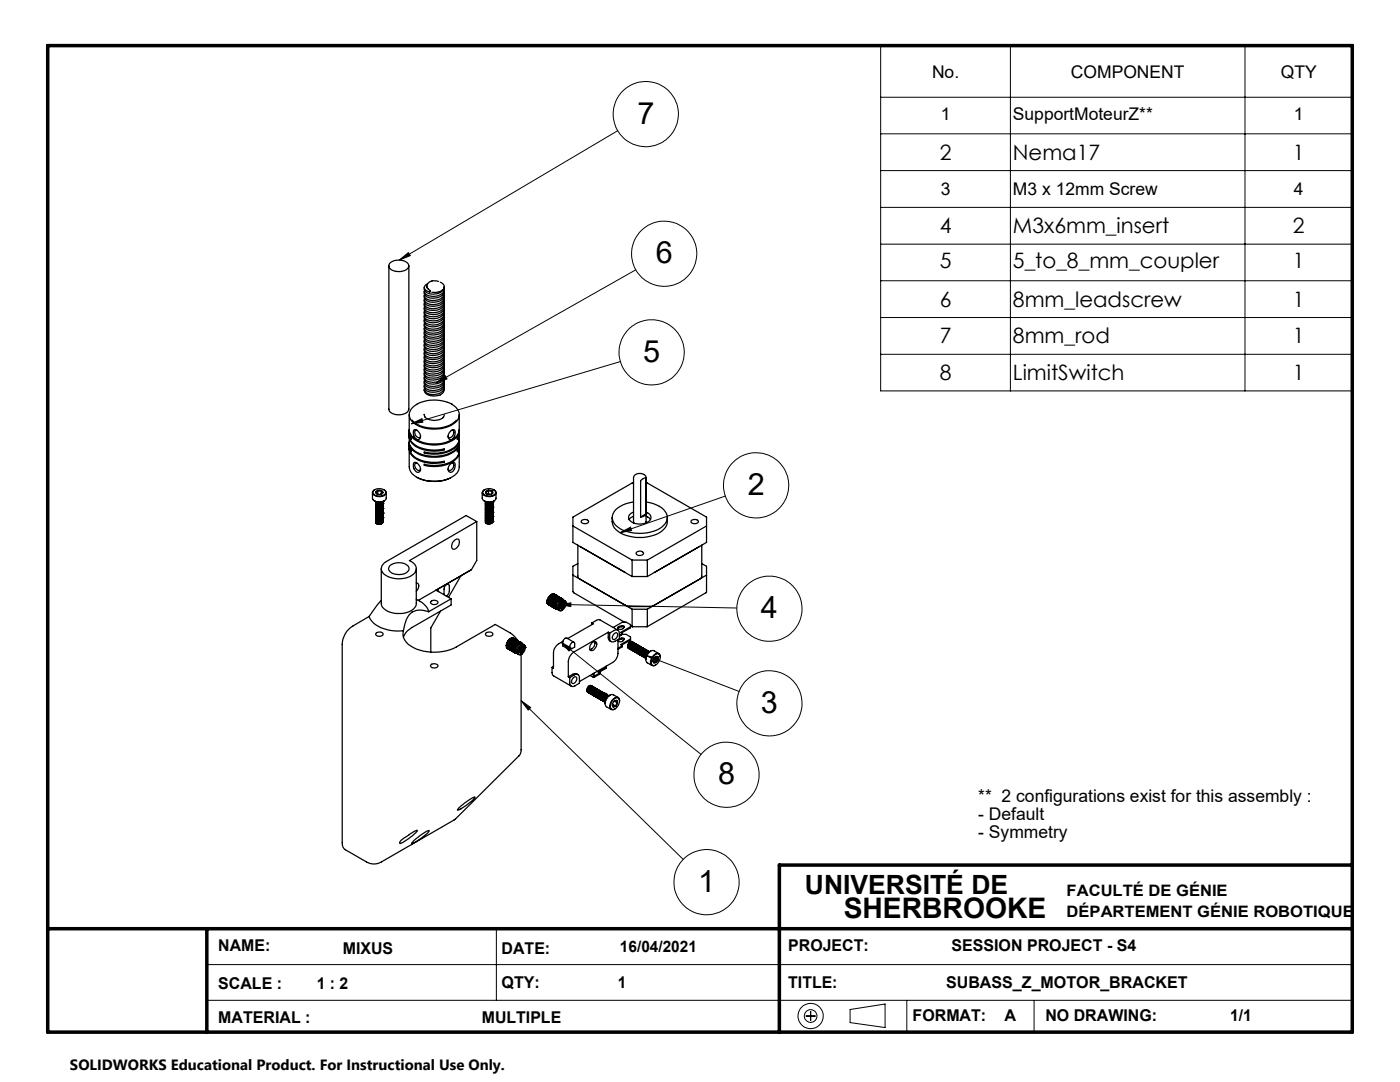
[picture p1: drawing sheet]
<svg xmlns="http://www.w3.org/2000/svg" width="279mm" height="216mm" viewBox="0 0 279 216" stroke-linecap="round" stroke-linejoin="round" font-family="sans-serif">
<g fill="none" stroke="#000" stroke-width=".2">
<path d="M175.8 9.1h94.1v68.9h-94.1zM175.8 19.4h94.1M201.6 9.1v68.9M248.5 9.1v68.9M123.3 26.1l-43.6 25.8M175.8 26.7h94.1M175.8 34h94.1M79.7 51.9l1.8-1.5 .4 .6zM126.9 53.8l-39.9 22.6M175.8 41.4h94.1M175.8 48.7h94.1M175.8 56h94.1"/>
<path d="M87 76.4l1.9-1.4 .3 .6zM123.8 72.1l-41.7 12.5M175.8 63.4h94.1M175.8 70.7h94.1M82.1 84.6l2.1-1.1 .2 .7zM144.7 99l-20.9 7.3M123.8 106.3l2-1.1 .2 .7zM104 139.8l32.3 31.7M104 139.8l1.9 1.4-.5 .5zM111.6 120.6l35.4 .7M111.6 120.6l2.3-.3v.7zM112 128.2l27.9 22.3"/>
<path d="M112 128.2l2 1.1-.4 .6zM129.1 130.8l18.4 7.2M129.1 130.8l2.3 .5-.3 .7zM41.3 192.5h228.6M41.3 199.6h228.6M99.1 185.3v14.3M181 199.6v6.4M206.4 199.6v6.4M160.8 202.7h2M161.8 201.8v1.9M169.7 201.4l6.9-1.1v4.7l-6.9-1z"/>
<circle cx="128.9" cy="22.8" r="6.5"/>
<circle cx="132.5" cy="50.6" r="6.5"/>
<circle cx="130.1" cy="70.3" r="6.5"/>
<circle cx="150.9" cy="96.8" r="6.5"/>
<circle cx="153.6" cy="121.5" r="6.5"/>
<circle cx="145" cy="154.6" r="6.5"/>
<circle cx="153.6" cy="140.4" r="6.5"/>
<circle cx="141" cy="176" r="6.5"/>
<circle cx="161.8" cy="202.7" r="1.26"/>
<circle cx="161.8" cy="202.7" r="2.51"/>
</g>
<path d="M9.5 9.1h260.4v196.9h-260.4zM269.9 172.6h-114.4v33.4M9.5 185.3h260.4M41.3 185.3v20.7" fill="none" stroke="#000" stroke-width=".7"/>
<path d="M79.7 51.9l1.8-1.5 .4 .6zM87 76.4l1.9-1.4 .3 .6zM82.1 84.6l2.1-1.1 .2 .7zM123.8 106.3l2-1.1 .2 .7zM111.6 120.6l2.3-.3v.7zM129.1 130.8l2.3 .5-.3 .7zM112 128.2l2 1.1-.4 .6zM104 139.8l1.9 1.4-.5 .5z" fill="#000"/>
<g fill="none" stroke="#000" stroke-width=".25">
<path d="M77.6 53.1v28.5a1.84 1.84 0 0 0 2.3 1.2l1.1-.4 .5-.4 .1-.4v-28.5M77.8 52.5a2.74 2.74 0 0 1 3.7 .2 1.1 1.1 0 0 1-1.2 1.4 2.32 2.32 0 0 1-2.7-.8zM84.7 57.4v.3M84.7 58.2v.4M84.7 59v.4M84.7 59.8v.4M85.2 57.1v.1M85.2 57.2l.2 .4M85.3 56.6l-.4 .3-.2 .4v.4l.4 .3 .6 .2M85.4 57.6l.5 .4-.2 .2M85.7 58.2h.1M87.5 56.2a1.58 1.58 0 0 0-2.3 .8v.3l.2 .3"/>
<path d="M87.9 56.3a.93 .93 0 0 1 .8 .9 .93 .93 0 0 1-.8 .9l-.8 .2h-.9M88.4 58.8l.2 .3a1.33 1.33 0 0 1-1.3 1.6 2.42 2.42 0 0 1-2.6-.6v-.5M88.6 57.6a1.35 1.35 0 0 1-1.3 1.5 2.62 2.62 0 0 1-2.6-.6v-.5M88.6 58.4a1.35 1.35 0 0 1-1.3 1.5 2.42 2.42 0 0 1-2.6-.6v-.5M88.7 59.4a1.4 1.4 0 0 1-1.4 1.6 2.52 2.52 0 0 1-2.6-.5v-.3M88.7 58.6a1.44 1.44 0 0 1-1.4 1.6 2.42 2.42 0 0 1-2.6-.5v-.3M88.7 57.8a1.44 1.44 0 0 1-1.4 1.6 2.42 2.42 0 0 1-2.6-.6v-.2M88.7 57.2a1.42 1.42 0 0 1-1.4 1.4 2.42 2.42 0 0 1-2.6-.6v-.3M84.7 60.6v.4M84.7 61.5v.3M84.7 62.3v.4M84.7 63.1v.4"/>
<path d="M84.7 63.9v.4M84.7 64.7v.4M84.7 65.5v.4M84.7 66.4v.3M84.7 67.2v.3M84.7 68v.4M84.7 68.8v.4M84.7 69.6v.4M84.7 70.4v.4M84.7 71.3v.3M84.7 72.1v.3M84.7 72.9v.3"/>
<path d="M84.7 73.7v.4M84.7 74.5v.4M84.7 75.3v.4M84.7 76.2v.3M84.7 77v.3M88.6 60a1.35 1.35 0 0 1-1.3 1.5 2.42 2.42 0 0 1-2.6-.6v-.5M88.6 60.8a1.35 1.35 0 0 1-1.3 1.5 2.42 2.42 0 0 1-2.6-.6v-.5M88.6 61.6a1.31 1.31 0 0 1-1.3 1.5 2.52 2.52 0 0 1-2.6-.5v-.5M88.6 62.5a1.35 1.35 0 0 1-1.3 1.5 2.62 2.62 0 0 1-2.6-.6v-.5M88.6 63.3a1.35 1.35 0 0 1-1.3 1.5 2.62 2.62 0 0 1-2.6-.6v-.5M88.6 64.1a1.35 1.35 0 0 1-1.3 1.5 2.42 2.42 0 0 1-2.6-.6v-.5M88.6 64.9a1.35 1.35 0 0 1-1.3 1.5 2.42 2.42 0 0 1-2.6-.6v-.5"/>
<path d="M88.6 65.7a1.35 1.35 0 0 1-1.3 1.5 2.42 2.42 0 0 1-2.6-.6v-.5M88.6 66.5a1.35 1.35 0 0 1-1.3 1.5 2.52 2.52 0 0 1-2.6-.5v-.5M88.6 67.3a1.31 1.31 0 0 1-1.3 1.5 2.52 2.52 0 0 1-2.6-.5v-.5M88.6 68.2a1.35 1.35 0 0 1-1.3 1.5 2.62 2.62 0 0 1-2.6-.6v-.5M88.6 69a1.35 1.35 0 0 1-1.3 1.5 2.62 2.62 0 0 1-2.6-.6v-.5M88.6 69.8a1.35 1.35 0 0 1-1.3 1.5 2.42 2.42 0 0 1-2.6-.6v-.5M88.6 70.6a1.35 1.35 0 0 1-1.3 1.5 2.42 2.42 0 0 1-2.6-.6v-.5M88.6 71.4a1.35 1.35 0 0 1-1.3 1.5 2.42 2.42 0 0 1-2.6-.5v-.5M88.6 72.2a1.31 1.31 0 0 1-1.3 1.5 2.52 2.52 0 0 1-2.6-.5v-.5M88.6 73.1a1.31 1.31 0 0 1-1.3 1.4 2.52 2.52 0 0 1-2.6-.5v-.5M88.6 73.9a1.35 1.35 0 0 1-1.3 1.5 2.62 2.62 0 0 1-2.6-.6v-.5M88.6 74.7a1.35 1.35 0 0 1-1.3 1.5 2.62 2.62 0 0 1-2.6-.6v-.5"/>
<path d="M88.6 75.5a1.35 1.35 0 0 1-1.3 1.5 2.42 2.42 0 0 1-2.6-.6v-.4M88.6 76.3a1.35 1.35 0 0 1-1.3 1.5 2.42 2.42 0 0 1-2.6-.5v-.5M88.6 77.2a1.35 1.35 0 0 1-1.3 1.4 2.42 2.42 0 0 1-2.6-.5v-.5M88.7 77.4a1.65 1.65 0 0 1-2.1 1.6 1.58 1.58 0 0 1-1.9-1.2M88.7 76.6a1.4 1.4 0 0 1-1.4 1.6 2.52 2.52 0 0 1-2.6-.6v-.3M88.7 76.1a1.86 1.86 0 0 1-2.2 1.4 1.47 1.47 0 0 1-1.8-1M88.7 74.9a1.44 1.44 0 0 1-1.4 1.7 2.42 2.42 0 0 1-2.6-.6v-.3M88.7 74.1a1.44 1.44 0 0 1-1.4 1.6 2.42 2.42 0 0 1-2.6-.5v-.3M88.7 73.3a1.44 1.44 0 0 1-1.4 1.6 2.42 2.42 0 0 1-2.6-.5v-.3M88.7 72.5a1.45 1.45 0 0 1-1.4 1.6 2.62 2.62 0 0 1-2.6-.5v-.4M88.7 71.6a1.45 1.45 0 0 1-1.4 1.7 2.62 2.62 0 0 1-2.6-.6v-.3M88.7 70.8a1.4 1.4 0 0 1-1.4 1.7 2.52 2.52 0 0 1-2.6-.6v-.3"/>
<path d="M88.7 70a1.44 1.44 0 0 1-1.4 1.6 2.52 2.52 0 0 1-2.6-.5v-.3M88.7 69.2a1.44 1.44 0 0 1-1.4 1.6 2.42 2.42 0 0 1-2.6-.5v-.3M88.7 68.4a1.44 1.44 0 0 1-1.4 1.6 2.42 2.42 0 0 1-2.6-.5v-.3M88.7 67.6a1.44 1.44 0 0 1-1.4 1.6 2.42 2.42 0 0 1-2.6-.5v-.3M88.7 66.7a1.45 1.45 0 0 1-1.4 1.7 2.62 2.62 0 0 1-2.6-.6v-.3M88.7 65.9a1.45 1.45 0 0 1-1.4 1.7 2.62 2.62 0 0 1-2.6-.6v-.3M88.7 65.1a1.4 1.4 0 0 1-1.4 1.6 2.52 2.52 0 0 1-2.6-.5v-.3M88.7 64.3a1.44 1.44 0 0 1-1.4 1.6 2.42 2.42 0 0 1-2.6-.5v-.3M88.7 63.5a1.44 1.44 0 0 1-1.4 1.6 2.42 2.42 0 0 1-2.6-.5v-.3M88.7 62.7a1.44 1.44 0 0 1-1.4 1.6 2.42 2.42 0 0 1-2.6-.6v-.2M88.7 61.9a1.44 1.44 0 0 1-1.4 1.6 2.42 2.42 0 0 1-2.6-.6v-.2M88.7 61a1.45 1.45 0 0 1-1.4 1.7 2.62 2.62 0 0 1-2.6-.6v-.3"/>
<path d="M88.7 60.2a1.45 1.45 0 0 1-1.4 1.7 2.62 2.62 0 0 1-2.6-.6v-.3M88.7 75.7v.4M74.3 98.3v1.1a1.6 1.6 0 0 0 2.8 0v-1.1M74.5 98a1.62 1.62 0 0 1 2.5 .2 1.55 1.55 0 0 1-2.6 .2zM74.7 99.9a1.87 1.87 0 0 0 2 0M74.8 97.7a.63 .63 0 0 0-.5 .7 .63 .63 0 0 0 .6 .6 1.62 1.62 0 0 0 2.2-.6l-.2-.4-.3-.3M75 98.2a.8 .8 0 0 0 1.4 .1M75 98.2l.2 .4M75.4 97.9h.7M75.4 97.9l-.4 .3M75.4 97.9v.7M76.1 97.9l.3 .4"/>
<path d="M76.1 97.9v.7M76.4 98.3l-.2 .3M81.7 89.6v3.6a3 3 0 0 0 2.5 2.5 7 7 0 0 0 7-1.3l.5-1.2v-3M81.7 89a2.55 2.55 0 0 0 1.8 2.6 8 8 0 0 0 5.2 .4v.2a6.4 6.4 0 0 1-6.7-1.6l-.3-1.1M81.7 86.5a2.55 2.55 0 0 0 1.8 2.7 8.3 8.3 0 0 0 5.2 .4v.2a7.1 7.1 0 0 1-6.5-1.3 1.97 1.97 0 0 1-.5-1.5M81.7 88.4a1.89 1.89 0 0 0 .4 1.5v.2l-.4-.7v-.5M81.7 88.3a2.84 2.84 0 0 0 2.1 2.4 7.4 7.4 0 0 0 7.1-.8 2.01 2.01 0 0 0 .8-1.6M81.7 87.1a3.1 3.1 0 0 0 2.6 3.6 7.5 7.5 0 0 0 6.6-1.1 2.13 2.13 0 0 0 .8-1.9M81.7 85.9a2.69 2.69 0 0 0 .4 1.8l-.4-.8v-.5M81.7 85.8a2.75 2.75 0 0 0 2.1 2.5 7.5 7.5 0 0 0 7.1-.9 2.16 2.16 0 0 0 .8-1.6M81.7 82.8v2.9a3.1 3.1 0 0 0 2.6 2.6 6.9 6.9 0 0 0 7-1.4l.3-.8 .1-3.3M82.2 83.8a6.9 6.9 0 0 0 7.5 1l1.4-.9"/>
<path d="M82.6 92.4a1.17 1.17 0 0 1 1.1 .4 1.17 1.17 0 0 1 .1 1.3 .72 .72 0 0 1-.7 .1 .72 .72 0 0 1-.5-.6l-.1-.7zM82.6 85.8a1.17 1.17 0 0 1 1.1 .5 1.17 1.17 0 0 1 .1 1.2 .72 .72 0 0 1-.7 .2 .72 .72 0 0 1-.5-.7l-.1-.7zM83.2 80.7a2.15 2.15 0 0 0-1.5 2 2.15 2.15 0 0 0 1.4 2.1 7.3 7.3 0 0 0 8.1-.8 2.04 2.04 0 0 0-.9-3.2M83.2 95.2a7.8 7.8 0 0 0 6.7 .2M83.3 85.9h-.4a.97 .97 0 0 0 .9 1.4l.1-.4M83.3 92.4h-.3a.87 .87 0 0 0-.1 .9 .87 .87 0 0 0 .7 .6l.3-.4M84.7 82.8l.2 .5M84.8 83.3a3.1 3.1 0 0 0 3.7 0M88.7 82.7l-.3 .6M89.3 80.3a7.7 7.7 0 0 0-6.2 .4M89.4 80.3l.7 .3M89.7 86.3l.2-.3a.49 .49 0 0 1 .5-.3 .49 .49 0 0 1 .4 .3v.7l-.2 .5a.65 .65 0 0 1-1 .4 .65 .65 0 0 1-.1-1z"/>
<path d="M89.9 92.6a.49 .49 0 0 1 .5-.3 .49 .49 0 0 1 .4 .3v.6l-.2 .6a.65 .65 0 0 1-1 .3 .65 .65 0 0 1-.1-1zM90.1 85.9h.4a.97 .97 0 0 1-1 1.4l-.1-.3M90.1 92.4h.2a.86 .86 0 0 1 .1 1 .86 .86 0 0 1-.9 .4l-.1-.2M90.1 80.6h.1M90.2 80.6v.1M91.7 86.5a2.75 2.75 0 0 1-1.9 3.3 8 8 0 0 1-5.1 .4v.2a7.1 7.1 0 0 0 6.4-1.3 1.97 1.97 0 0 0 .6-1.5M91.7 89a2.93 2.93 0 0 1-2.4 3.5l-2 .4h-1.3l-1.3-.3v.3a6.9 6.9 0 0 0 6.4-1.4 1.96 1.96 0 0 0 .6-1.4M91.7 88.4a2.05 2.05 0 0 1-.4 1.5v.2l.3-.7 .1-.5M91.7 85.9a2.19 2.19 0 0 1-.4 1.6v.2l.3-.8 .1-.5M96.2 98.3v1.1a1.6 1.6 0 0 0 2.3 .6l.5-.6v-1.1M96.6 97.8a1.73 1.73 0 0 1 2.3 .3 1.12 1.12 0 0 1-1.6 .9l-.3-.1a.61 .61 0 0 1-.6-.4 .61 .61 0 0 1 .2-.7zM96.7 99.9a1.87 1.87 0 0 0 1.9 0"/>
<path d="M96.7 97.7a.63 .63 0 0 0-.5 .7 .63 .63 0 0 0 .7 .6 1.55 1.55 0 0 0 2.1-.6v-.3l-.5-.4M96.9 98.1v.2l.2 .2M96.9 98.1l.2 .4M97.1 98.5l.7 .1M97.1 98.5h.1M97.5 97.8l.7 .2M97.5 97.8l-.6 .3M97.5 98.6h-.1M97.5 98.6h.3M97.5 97.8v.8M98.2 98l.1 .4M98.2 98v.5"/>
<path d="M98.3 98.4l-.5 .2M98.3 98.4l-.2 .2M126.4 96.4h-.2l-11.9 6.8v5l11.9 6.8M128.9 95.4l-.5 .1-.6 .5v7.2M128.9 96.4h.3l11.8 6.8v5l-11.8 6.8M75 103.4h.1M75 102.4h.1M75 101.6h.1M75 101.4h.1M75 100.5h.1M75 104a.85 .85 0 0 0 1.4-.1 .84 .84 0 0 1-1.4 .1zM75 103.8a.82 .82 0 0 0 .7 .4 .82 .82 0 0 0 .7-.5 .82 .82 0 0 1-.7 .5 .82 .82 0 0 1-.7-.4z"/>
<path d="M75 103.6a.82 .82 0 0 0 .7 .4 .82 .82 0 0 0 .7-.5 .82 .82 0 0 1-.7 .5 .82 .82 0 0 1-.7-.4zM75 103.2a.84 .84 0 0 0 1.4-.1 .84 .84 0 0 1-1.4 .1zM75 103a.85 .85 0 0 0 1.4-.1 .84 .84 0 0 1-1.4 .1zM75 102.6a.83 .83 0 0 0 .7 .4 .83 .83 0 0 0 .7-.5 .8 .8 0 0 1-.7 .5 .8 .8 0 0 1-.7-.4zM75 102a.82 .82 0 0 0 .7 .4 .82 .82 0 0 0 .7-.6 .82 .82 0 0 1-.7 .6 .82 .82 0 0 1-.7-.4zM75 101.7a.82 .82 0 0 0 .7 .5 .82 .82 0 0 0 .7-.6 .82 .82 0 0 1-.7 .6 .82 .82 0 0 1-.7-.5zM75 101.4a.88 .88 0 0 0 1.4-.2 .84 .84 0 0 1-1.4 .2zM75 101.1a.85 .85 0 0 0 1.4-.1 .84 .84 0 0 1-1.4 .1zM75 100.9a.82 .82 0 0 0 .7 .4 .82 .82 0 0 0 .7-.5 .82 .82 0 0 1-.7 .6 .82 .82 0 0 1-.7-.5zM75 100.3a.86 .86 0 0 0 1.4 0 .86 .86 0 0 1-1.4 0zM75 100.1v.1M75 100.7v.1"/>
<path d="M75 102.2h.1M75 102.8h.1M75 100.1l.7 .2 .6-.2M75 104.1v.1M76.1 113.5v6.9a2.43 2.43 0 0 0 2.3 1.9 4.3 4.3 0 0 0 4.6-1.4l.1-7.4M76.1 119.8l-.8 .9-1.6 2.3M76.3 104.4l-.8 .2h.5M76.4 100.4h.1M76.4 101.5h.1M76.4 102.3h.1M76.4 102.5h.1M76.4 103.3h.1"/>
<path d="M76.4 104.1a.88 .88 0 0 1-1.4 .1M76.4 103.3a.88 .88 0 0 1-1.4 .1M76.4 102.7a.84 .84 0 0 1-1.4 .1M76.4 102.3a.88 .88 0 0 1-1.4 .1M76.4 102.1a.84 .84 0 0 1-1.4 .1M76.4 101.5a.88 .88 0 0 1-1.4 .1M76.4 100.6a.84 .84 0 0 1-1.4 .1M76.4 100.4a.88 .88 0 0 1-1.4 .1M76.4 100a.84 .84 0 0 1-1.4 .1M76.4 104.1a.84 .84 0 0 1-1.4 .2v-.1M76.4 103.3a.84 .84 0 0 1-1.4 .1M76.4 102.3a.84 .84 0 0 1-1.4 .1"/>
<path d="M76.4 100.6a.84 .84 0 0 1-1.4 .2M76.4 100.4a.84 .84 0 0 1-1.4 .1M76.4 100.2v.1M76.4 100.6h.1M76.4 102.1h.1M76.4 102.7h.1M76.4 104.1h.1M76.7 112.3l16.3-9.4 2.1 1.2-13.4 7.8a1.56 1.56 0 0 1 1.3 1.1 1.56 1.56 0 0 1-.5 1.6 4.9 4.9 0 0 1-6.2-.4 1.42 1.42 0 0 1 .4-1.9zM77.9 112.8a2.97 2.97 0 0 1 3.6 .2 1.23 1.23 0 0 1-1.4 1.6 2.13 2.13 0 0 1-2.6-1zM83.1 119.6a4.2 4.2 0 0 1 2.4 2.5M83.1 116.3a.69 .69 0 0 1 .3 1.2l-.3 .5M87 117.8l-3.5 2"/>
<path d="M87 117.8l3 1.7M87.1 117.8h.3l.1 .3M88.6 118.7a2 2 0 0 1 .3-1.9l.5-.2 .2 .1a2.58 2.58 0 0 1-.1 1.8l-.5 .4M90 119.5v1.2l-7.8 4.5a3.6 3.6 0 0 0-1.7 1.9M90 119.5l-4.5 2.6M90.7 107.8a.56 .56 0 0 1 .8-.2 .56 .56 0 0 1 .2 .8l-.5 .9a.61 .61 0 0 1-.9 .2 .61 .61 0 0 1-.1-.9zM94.1 113.7l-7.1 4.1M94.1 113.7l-2.1 1.2-2.5 4.3M95.1 104.1v7.7l-1 1.9M96.9 104h.1M96.9 103.2h.1M96.9 102.1h.1"/>
<path d="M96.9 101.3h.1M96.9 101.1h.1M96.9 100.3h.1M96.9 103.3a.89 .89 0 0 0 1.5 0 .86 .86 0 0 1-1.5 0zM96.9 103.2a.88 .88 0 0 0 1.5-.2 .84 .84 0 0 1-1.5 .2zM96.9 102.5a.85 .85 0 0 0 1.5-.1 .81 .81 0 0 1-.8 .5 .81 .81 0 0 1-.7-.4zM96.9 101.3a.92 .92 0 0 0 1.5-.1 .87 .87 0 0 1-1.5 .1zM96.9 100.1a.9 .9 0 0 0 1.5 0 .9 .9 0 0 1-1.5 0zM96.9 100.5h.1M96.9 101.9v.1M96.9 102.3h.1M96.9 102.5v.1"/>
<path d="M96.9 104v.1a.89 .89 0 0 0 1.5 0 .87 .87 0 0 1-1.5 .1M96.9 103.8v.1a.83 .83 0 0 0 .7 .5 .83 .83 0 0 0 .8-.5 .84 .84 0 0 1-1.5 .1M96.9 103.4v.1a.83 .83 0 0 0 .7 .4 .83 .83 0 0 0 .8-.5M96.9 102.8v.1a.83 .83 0 0 0 .7 .4 .83 .83 0 0 0 .8-.5M96.9 101.5v.2a.83 .83 0 0 0 .7 .4 .83 .83 0 0 0 .8-.5M96.9 101.3v.2a.85 .85 0 0 0 1.5-.1M96.9 100.3v.2a.89 .89 0 0 0 1.5-.1 .87 .87 0 0 1-1.5 .1M98.2 103.8l-.2 .2M98.4 103.6a.84 .84 0 0 1-1.5 .2 .83 .83 0 0 0 .7 .4 .83 .83 0 0 0 .8-.5M98.4 102.6a.84 .84 0 0 1-1.5 .1 .83 .83 0 0 0 .7 .5 .83 .83 0 0 0 .8-.5M98.4 102.2a.89 .89 0 0 1-1.5 .1M98.4 102a.84 .84 0 0 1-1.5 .1"/>
<path d="M98.4 101.8a.84 .84 0 0 1-1.5 .1M98.4 101a.84 .84 0 0 1-1.5 .1M98.4 100.8a.84 .84 0 0 1-1.5 .1 .83 .83 0 0 0 .7 .4 .83 .83 0 0 0 .8-.5M98.4 100.6a.84 .84 0 0 1-1.5 .1 .83 .83 0 0 0 .7 .4 .83 .83 0 0 0 .8-.5M98.4 100.1a.83 .83 0 0 1-.7 .6 .83 .83 0 0 1-.8-.4M98.4 103.5a.83 .83 0 0 1-.8 .5 .83 .83 0 0 1-.7-.5M98.4 102.9a.89 .89 0 0 1-1.5 0M98.4 102.1a.89 .89 0 0 1-1.5 0M98.4 101.6a.83 .83 0 0 1-.8 .5 .83 .83 0 0 1-.7-.4M98.4 101.4a.83 .83 0 0 1-.8 .5 .83 .83 0 0 1-.7-.4M98.4 101a.89 .89 0 0 1-1.5 .1M98.4 100.2a.84 .84 0 0 1-1.5 .1"/>
<path d="M98.4 100.2h.1M98.4 101.2h.1M98.4 102.2h.1M98.4 103h.1M98.4 104.1h.1M98.4 100.4h.1M98.4 100.6h.1M98.4 100.8h.1M98.4 101h.1M98.4 101.4h.1M98.4 101.6h.1M98.4 101.8h.1"/>
<path d="M98.4 102v.1M98.4 102.4h.1M98.4 102.6v.1M98.4 102.8v.1M98.4 103.2v.1M98.4 103.4v.1M98.4 103.6v.1M98.4 103.9h.1M109.2 119.8h.1M109.2 119.8l.1 .1M109.3 119.9l-.2 .2M109.3 119.5v.1"/>
<path d="M109.3 119.6l-.1 .2M109.3 119.4v.1M109.5 119.3l-.2 .1M109.5 119.1v.2M109.6 119.2l-.1 .1M109.7 118.9l-.1 .1M109.7 118.9l.9-.2 .7 .3M109.7 118.9a1.79 1.79 0 0 1 1.6 .1M109.8 119.3l-.5 .3M110 118.6l1.1 .3M110 118.6l-.1 .2M110 118.6h.4l.7 .3"/>
<path d="M110.1 119.7v.2M110.1 119.7l-.9 .7M110.1 119.9l-.2 .1M110.1 119.7h.1M110.1 119.9l-.7 .5M110.2 119.4l-.9 .5M110.2 119.9l.5 1.3M110.2 119.9h.1M110.2 119.9l.2 .9 .4 .5M110.2 119.6l-.1 .1M110.2 119.6l-.9 .6M110.2 118.5l.9 .3"/>
<path d="M110.2 118.5l.7 .2M110.2 118.5v.1M110.3 119.4l-.1 .2M110.3 119.4l-1.2 .7M110.3 119.3v.1M110.3 119.3l-1.2 .8M110.3 119.8l.1 .1M110.3 119.8l-.1 .1M110.4 119.6l.1 .8 .2 .6M110.4 119.6l-.1 .2M110.4 119.6l.3 1.4M110.4 119.6h.1"/>
<path d="M110.5 118.5l.2 .1M110.5 118.5h.1M110.5 118.5l.3 .2M110.5 118.5h-.1M110.5 119.1l-.2 .2M110.5 119.1l-1.3 .7M110.6 119.5v.5M110.6 119.1h-.1M110.6 119.1l-1.4 .7M110.6 119.5l-.2 .1M110.6 119.3l.1 1.4M110.6 119.3v.2"/>
<path d="M110.7 119.3v1.4M110.7 119.3h-.1M110.7 119.3h.1M110.8 119.3v.9M110.8 119l-.1 .2-.1-.1M110.8 119h.1M110.8 119l-1.5 .4M110.8 119l-.7 .1-.8 .4M110.9 119.1l-.1 1.3M110.9 119.1l-.1 .2M110.9 118.7h.1M110.9 119.1l-.1 1.2"/>
<path d="M110.9 119.1h.1M110.9 119.1l.1 .1M111 119.2v1.2M111.1 118.9l-.2 .2-.1-.1M111.1 118.9h.1M111.1 118.9v.1M111.1 118.9h-.8l-.8 .2M111.1 119.1a1.33 1.33 0 0 0-1 1.7M111.1 119l-.1 1.1M111.1 119h.1M111.1 119l-.1 .2M111.2 119l-.2 1"/>
<path d="M111.2 119v.1M111.2 119.8v.4M111.2 119.1h.1M111.2 119.7v.1M111.2 119.7l.2 .2M111.2 119.1v1.1M111.3 119h-.1M111.3 119h.1M111.3 119v.1M111.4 119l-.2 .8M111.4 119h.1M111.4 119l-.2 .1"/>
<path d="M111.4 119l-.2 .7M111.4 119v.9M111.4 119.6v.3M111.4 119.1h.1M111.4 119.1v.1l.1-.1M111.5 119.5l-.1 .1M111.5 119.5l.1 .2M111.5 119.1l-.1 .5M111.5 119.1h.1M111.6 119.2l-.1 .3M111.6 119.2v.5M111.7 119.4l-.1 .3"/>
<path d="M111.7 119.4h.1M111.8 119.4v.2M111.8 119.2l-.1 .2M111.8 119.2l-.2 .1M111.8 119.2v.1M111.8 119.3v.1M111.8 119.3v.2M111.8 119.5v.1M111.9 119.4h.1M112 119.4l-.2 .2M112 119.4h.1M112 119.4v.2l.1-.1"/>
<path d="M112 119.4h-.2M112.1 119.5h.1M112.2 119.5v.2M112.2 119.7h.1M112.3 119.7a1.13 1.13 0 0 0-1.2 .4 1.13 1.13 0 0 0-.1 1.2l.2 .2M112.7 119.9l-.2-.2a1.3 1.3 0 0 0-1.1 2l.3 .1M114.3 105l11.9 6.8M114.3 114.8l11.9 6.8M115.3 108.8v6.3l.3 .4 9.5 5.4 4.4 .1 1.1-.2M115.3 112.5l-1 .5 .1 5.2 10.2 5.9M115.7 109l9.1 5.2M116.1 103.9a.81 .81 0 0 1 1.3 .3 .87 .87 0 0 1-1.4-.2z"/>
<path d="M122.2 103.3a3 3 0 0 0 2.1 3.3 8.1 8.1 0 0 0 8.1-.9 2.42 2.42 0 0 0 .8-2.4M126.2 111.8h3M126.2 115h3M126.2 111.8v3.2M126.4 102.2a1.05 1.05 0 0 0-1 1 1.05 1.05 0 0 0 .9 1.1 3.3 3.3 0 0 0 3.4-.5 1.03 1.03 0 0 0-.8-1.6M126.4 100.2a5.3 5.3 0 0 0-4 2.2 2.42 2.42 0 0 0 1.4 3.1 8.5 8.5 0 0 0 8.2-.3 2.23 2.23 0 0 0 0-3.9l-1.6-.8-1.5-.3M126.4 103l-.8 .7M126.5 104.4l-.1-.3v-8.8a1.37 1.37 0 0 1 1.3-.8 1.37 1.37 0 0 1 1.2 .7v8.9l-.1 .3M127 110.2l.7-.2 .7 .2a.75 .75 0 0 1-.6 .7 .75 .75 0 0 1-.8-.4zM127.8 103.2l1.1-.6a1.18 1.18 0 0 1-1.1 .6zM128.9 103l.7 .4 .2 .3M129.2 111.8v3.2"/>
<path d="M138 103.9a.79 .79 0 0 1 .8-.3 .79 .79 0 0 1 .5 .6 .87 .87 0 0 1-1.4-.2zM140.1 108.8v6.2l-.5 .6M140.1 112.5l.9 .5v5.2l-11.8 6.9M141 105l-11.8 6.8M141 114.8l-11.8 6.8M73.7 123l-3.3 1.9a4.4 4.4 0 0 0-2.1 3.7v39.6a1.44 1.44 0 0 0 .6 1.3l4.2 2.5a2.87 2.87 0 0 0 3 0l14.7-8.5 12.9-12.8 .3-.9v-19.2M73.7 123a4.8 4.8 0 0 0 3.7 2.7l1.6 .2h1.5M75 126.4a.81 .81 0 0 1 1.4 .2 .89 .89 0 0 1-1.4-.1zM80.5 125.9a2.97 2.97 0 0 0 1.9 3.3 9.8 9.8 0 0 0 8.7-.1l7.7-4.5 3.1 1.7 .8 .7 .7 .9M85.5 122.1a3.3 3.3 0 0 0-4.7 2.6l-.3 1.2M86 132.7l.6-.3 .5 .1 .3 .3a.84 .84 0 0 1-.7 .5 .84 .84 0 0 1-.8-.4zM86 120l.6-.2 .5 .1 .3 .3a.85 .85 0 0 1-.7 .4 .85 .85 0 0 1-.8-.4z"/>
<path d="M87.9 122l-1.9 3.3v4.8M96.9 126.4a.81 .81 0 0 1 1.5 .2 .89 .89 0 0 1-1.5-.1zM101 128.9h.1M101.1 128.5v.1M101.1 128.6v.1M101.1 129.2h.1M101.1 128.7l-.1 .2M101.1 128.9v.3M101.2 128.2v.2M101.2 129.3v.1M101.2 128.2h.1M101.2 128.4l-.1 .1"/>
<path d="M101.2 129.2v.1M101.4 128.1l-.2 .1M101.4 127.9v.2M101.4 129.3v.2M101.4 129.5h.1M101.5 128l-.1 .1M101.6 129.4v.2M101.6 129.6h.1M101.6 127.6l-.1 .2M101.6 127.6l.9-.1 .7 .2M101.6 127.6h.1M101.6 127.6l.8-.1 .8 .2"/>
<path d="M101.7 129.2h.1M101.7 128.1l-.5 .3M101.7 129.2l-.3 .3M101.7 129.4l.2 .1M101.7 129.4h.1M101.7 129.1v.1M101.7 129.1l-.3 .4M101.7 129.4l-.1 .2M101.7 129.5l.1 .2M101.8 129.7h.1M101.8 129.6v.1M101.8 129.2l-.1 .2"/>
<path d="M101.8 128.8v.1M101.8 128.8h.1M101.8 128.8l-.6 .5M101.8 128.8l-.6 .6M101.8 129.2l-.4 .3M101.8 128.9l-.1 .2M101.8 128.9l-.6 .5M101.8 127.4l.9 .1 .3 .2M101.8 127.4v.2M101.8 127.4h.4l.8 .2M101.9 129.5l-.1 .1M101.9 129.5l-.3 .1"/>
<path d="M101.9 129.3l.2 .4 .6 .5M101.9 129.6l.8 .6M101.9 129.6h.1M101.9 129.6l-.1 .1M102 129l.3 .8 .4 .4M102 129l.3 .8 .5 .4M102 129.6l-.2 .1M102 128.7l-.2 .1M102 128.5v.2M102 128.4v.1M102 128.4l-.9 .8M102 128.5l-.9 .7"/>
<path d="M102 129.6l.5 .5M102 128.7l-.8 .5M102 129.6v.2M102 129.8h.1M102 129.5l-.1 .1M102 129.1l-.1 .2M102.1 128.2l-1 .5M102.1 129.8h-.1M102.1 128.6l.2 .9 .3 .5M102.1 128.6l.2 .9 .3 .6M102.1 127.3l.8 .3M102.1 127.3l.7 .2"/>
<path d="M102.1 128.8l-.1 .2M102.1 127.3l-.1 .1M102.1 128.4h-.1M102.1 128.4l-1 .5M102.2 128.2l-.1 .2M102.2 128.1v.1M102.2 128.1l-1.2 .8M102.2 128.2l-1.2 .7M102.2 128.4l.4 1.4M102.2 130l-.2-.2 .4 .2M102.2 128.6h-.1M102.2 128.6l.1 .1"/>
<path d="M102.2 128.4v.2M102.3 128.3l.3 1.5M102.3 128.3l-.1 .1M102.3 127.3l.3 .1M102.3 127.3l.4 .2M102.3 127.3h.1M102.4 128.3v.5M102.4 127.9l-.2 .2M102.4 127.9h.1M102.4 127.9l-1.3 .6M102.4 127.9l-1.3 .7M102.4 128.3h-.1"/>
<path d="M102.5 128.1l.1 1.4M102.5 128.1l-.1 .2M102.5 128.1l.1 1.3M102.5 128.1h.1M102.5 128.1h.2M102.6 129.8l.2 .2h-.2M102.6 129.8h.1M102.6 129.5l.2 .3h-.2M102.6 129.4v.1M102.6 130.1l.3 .1h-.2M102.6 130v.1M102.7 128.1v.9"/>
<path d="M102.7 127.7l-.1 .3-.2-.1M102.7 127.7h.1M102.7 127.7l-.7 .1-.8 .4M102.7 130.2h.1M102.7 129.2l.1 .3-.2-.1M102.7 129.1v.1M102.7 129.1l.2 .1M102.7 127.7l-.8 .1-.7 .4M102.7 127.9v1.3M102.7 127.9v.2M102.8 130.2h.3M102.8 127.9l-.1 1.2"/>
<path d="M102.8 127.9h-.1M102.8 127.9l.1 .1M102.8 128.8l.1 .4M102.8 130.2l.1 .1M102.9 128.8h-.1M102.9 128.8l.1 .1M102.9 128v1.2M102.9 127.7l-.1 .1-.1-.1M102.9 127.7h.1M102.9 127.7l-.7-.1-.8 .3M102.9 130.3h.3M102.9 127.7h.1a1.45 1.45 0 0 0-1 1.9"/>
<path d="M102.9 127.7l-.8-.1-.7 .3M103 127.6h.1M103 127.8l-.2 1M103 127.8h.1M103 127.8l-.1 .2M103 127.8l-.1 1M103 127.8l.1 .1M103.1 130.3h-.2M103.1 128.6l-.1 .3M103.1 127.9l-.1 1M103.1 127.9h.1M103.1 128.5v.1"/>
<path d="M103.1 128.5l.1 .2M103.2 127.7l-.2 .1M103.2 127.7h.1M103.2 127.7v.2M103.2 127.8h.1M103.2 127.8l-.1 .8M103.2 127.8l-.1 .1M103.3 127.8l-.2 .7M103.3 127.9l-.1 .8M103.3 127.8v.1M103.3 127.9v.1l.1-.1M103.3 128.3l-.1 .4"/>
<path d="M103.4 128.3h-.1M103.4 128.3l.1 .2M103.4 127.9l-.1 .4M103.4 127.9h.1M103.5 127.9l-.1 .4M103.5 128.1v.4M103.5 127.9v.2M103.6 130l.5-.4 .1-.6 .1 .2-.2 .5-.5 .4M103.6 128.2l-.1 .3M103.6 128.2h.1M103.6 128v.2M103.6 128l-.1 .1"/>
<path d="M103.6 128.2l.1 .2M103.6 128l.1 .1M103.7 128.1l-.1 .1M103.7 128.1v.3M103.8 128.2l-.1 .2M103.8 128.2h.1M103.9 128.2v.2l.1-.1M103.9 128.2h.1M103.9 128.2h-.2M103.9 128.2v.1h.1M103.9 128.9a.55 .55 0 0 1 .8-.2 .55 .55 0 0 1 .1 .8l-.4 .8a.6 .6 0 0 1-.9 .2 .6 .6 0 0 1-.1-.9zM103.9 129.1a.49 .49 0 0 1 .7-.1 .9 .9 0 0 1-.9 1.2 .84 .84 0 0 1 .2-1.1z"/>
<path d="M104 128.3l.1 .1M104 128.3h.1M104.1 130.5h.1M104.1 128.4l.1 .1M104.1 129l-.2 .5-.3 .4M104.1 128.4h.1M104.1 129l-.2 .6-.3 .3M104.1 128.5a1.14 1.14 0 0 0-1.1 .4 1.14 1.14 0 0 0-.2 1.2l.3 .2M104.3 129a.85 .85 0 0 1-.7 1.2 .81 .81 0 0 0 .8-1.2h-.4l-.4 .6M104.6 128.7a1.21 1.21 0 0 0-1.3 .2 1.21 1.21 0 0 0-.2 1.4l.4 .3M104.8 129.2h.1M104.8 129.2a.51 .51 0 0 0-.3-.6 .51 .51 0 0 0-.6 .3l-.4 .5-.2 .6a.49 .49 0 0 0 .1 .6 .49 .49 0 0 0 .7-.1"/>
<path d="M109.1 120.1h.1M109.1 120.1l.2 .1M109.2 120.4h.1M109.2 120.4h.2M109.3 120.2l-.1 .2M109.3 120.6h.1M109.4 120.4l-.1 .2M109.5 120.5v.2M109.5 120.7h.1M109.5 120.5l-.2 .1M109.7 120.6v.2M109.9 120.7h.1"/>
<path d="M109.9 120.4h.1M109.9 120.3v.1M109.9 120.3l-.4 .4M109.9 120.4l-.4 .3M109.9 120.7l-.2 .1M109.9 120.7v.2M109.9 120.9h.1M109.9 120l.1 .2M109.9 120h.1M109.9 120l-.6 .6M110 120.9h.1M110 120.4l-.1 .3"/>
<path d="M110 120.4l-.5 .3M110 120.7v.2M110 120.2l-.1 .1M110 120.2l-.5 .3M110 120.7h-.1M110 120.5l.8 .9M110 120.5l.2 .4 .6 .5-.7-.6M110.1 120.9h-.1M110.1 120.9l.5 .4M110.1 120.8v.1M110.1 120.9h-.2M110.1 120.2l.3 .8 .5 .5"/>
<path d="M110.1 121h.1M110.1 120.9v.1zM110.1 120.7v.1M110.1 120.4l-.1 .1M110.2 133.2v1l.1 .6 3.7 2.1M110.2 121l.4 .3M110.2 121l.2 .2M110.2 120.1l-.1 .1M110.5 133l-.3 .2M110.7 121l.2 .2h-.2M110.7 121h.1M110.7 120.7l.2 .3h-.2"/>
<path d="M110.7 121.2l.1 .1M110.7 120.7h.1M110.8 121.3l.3 .1-.2 .1M110.8 121.4h.1M110.8 120.4l.1 .3h-.2M110.8 120.3v.1M110.8 120.3l.2 .1M110.9 121.5h.1M110.9 121.5h.3M110.9 121.5h.2M111 120.1v.3M111 120v.1"/>
<path d="M111 120l.2 .2M111.1 121.5h.2M111.2 121.5h-.1M111.8 120.9l.3-.6 .4-.1a.81 .81 0 0 1-.7 1.2 .82 .82 0 0 0 .6-1.2l-.1 .7-.6 .4M112 120.1a.55 .55 0 0 1 .8-.2 .55 .55 0 0 1 .2 .8 1.03 1.03 0 0 1-1.5 1v-.8zM112.1 120.3a.41 .41 0 0 1 .6 0 .88 .88 0 0 1-.9 1.2 .98 .98 0 0 1 .3-1.2zM112.2 120.3l-.5 .8M112.3 120.2l-.2 .6-.4 .3M112.4 128l-.9 .4a2.33 2.33 0 0 0-1 1.9v3l-.3-.1M112.4 120.2l-.2 .7-.5 .3M113 120.4h.1M113 120.4a.53 .53 0 0 0-.4-.5 .53 .53 0 0 0-.6 .2 1.07 1.07 0 0 0-.2 1.8l.4-.2"/>
<path d="M113.4 135l.3 .2M113.7 135.2l.9-.5a.64 .64 0 0 1 .7-.1 .64 .64 0 0 1 .3 .7v1l-.8 .5a.65 .65 0 0 1-.8 .1 .65 .65 0 0 1-.3-.7zM114.1 128.2a.32 .32 0 0 1 .4-.1 .32 .32 0 0 1 .2 .4v.6l-1 .6v-.9zM114.4 135.3a.43 .43 0 0 1 .6-.2 .88 .88 0 0 1-.8 1.2l-.1-.5zM114.5 128.2l-1.4-.9a.9 .9 0 0 0-.8 .9v.7l1.4 .8M115.4 134.6l-.5-.2a2.02 2.02 0 0 0-1.5 .6M117.3 138.1h.1M117.3 138.1a.82 .82 0 0 1-.1-.8 .82 .82 0 0 1 .8-.5 .87 .87 0 0 0-.7 1.3M117.5 138.3h.1M117.5 137.9l.2 .2M117.8 134.8l.7 .4M117.8 138.4v.1"/>
<path d="M118 137.3l.4-.2h.1a.85 .85 0 0 0-.7 1.3l-.1-.4zM118 138.5v.1M118.1 136.9a.82 .82 0 0 0-.6 1.3M118.1 136.9h.1M118.1 128.3l.3-.2a.45 .45 0 0 1 .5 0 .45 .45 0 0 1 .2 .4 1.08 1.08 0 0 1-1.3 1.2l-.1-.7zM118.1 124.3l1.1-.6 .4-.1 3.7 2.1M118.1 124.3l.3 .2-5.1 2.9M118.1 124.3v.3M118.2 138.6h.1M118.3 137.1l-.1-.2a.86 .86 0 0 0-.7 1.4M118.3 137a.82 .82 0 0 0-.7 .5 .82 .82 0 0 0 .1 .9 .88 .88 0 0 1 .7-1.4v.2M118.3 137.5l.6-.2a.87 .87 0 0 0-.7 1.3l-.2-.4z"/>
<path d="M118.4 138.7h.1M118.5 137.6l.2-.2h.3a.87 .87 0 0 0-.6 1.3l-.2-.4zM118.5 138.9h.1M118.7 128v.3M118.7 137.2a.85 .85 0 0 0-.7 1.3M118.7 137.7l.2-.2h.3a.87 .87 0 0 0-.7 1.4l-.1-.5zM118.7 137.2a.84 .84 0 0 0-.8 .5 .84 .84 0 0 0 .1 .8M118.7 139h.1M118.7 128.3a1.5 1.5 0 0 1-1 1.3M118.7 128.3h.1M118.9 139.1h.1M119.1 139.2h.1"/>
<path d="M119.4 138.1l.4-.2h.1a.87 .87 0 0 0-.7 1.4l-.1-.4zM119.4 137.6a.84 .84 0 0 0-.8 .5 .84 .84 0 0 0 .1 .9M119.4 139.3v.1M119.5 137.8l-.1-.2a.86 .86 0 0 0-.7 1.4M119.5 137.7a.82 .82 0 0 0-.6 1.3M119.5 137.7h.1M119.6 137.7a.87 .87 0 0 0-.7 1.4M119.6 139.5h.1M119.7 137.8a.87 .87 0 0 0-.6 1.4M119.7 137.8a.82 .82 0 0 0-.6 1.3M119.7 134.3v.2l-1.2 .7-.1-.1v-.7M119.7 134.3l-1.1 .6v-.6"/>
<path d="M119.8 139.6h.1M119.9 137.9h.1M119.9 139.7h.1M120.1 138a.85 .85 0 0 0-.7 1.3M120.1 138a.84 .84 0 0 0-.8 .5 .84 .84 0 0 0 .1 .8M120.1 139.8h.1M120.2 138.1a.84 .84 0 0 0-.6 1.4M120.2 138.1h.1M120.3 138.1a.85 .85 0 0 0-.7 1.4M120.3 139.9h.1M120.4 138.2a.84 .84 0 0 0-.6 1.4M120.4 138.2h.1"/>
<path d="M120.4 138.2a.86 .86 0 0 0-.6 1.4M120.5 140h.1M120.6 138.3a.84 .84 0 0 0-.7 1.4M120.6 138.3h.1M120.6 138.3a.84 .84 0 0 0-.6 1.4M120.8 138.4a.84 .84 0 0 0-.7 1.4M120.8 138.4h.1M120.9 138.6l-.1-.1a.81 .81 0 0 0-.7 .4 .81 .81 0 0 0 .1 .9M120.9 138.5a.84 .84 0 0 0-.6 1.4M121 138.5h.1M121 138.5a.84 .84 0 0 0-.7 1.4M121 132.9v.5l-1.4 .8"/>
<path d="M121 133.2l-1.6 .9 .3 .2M121.1 138.6a.85 .85 0 0 0-.6 1.3M121.1 138.6a.88 .88 0 0 0-.6 1.4M121.3 138.7a.85 .85 0 0 0-.6 1.4M121.3 138.7a.91 .91 0 0 0-.7 1.4h.2a.9 .9 0 0 1 .7-1.3M121.4 126.2l-6.9 3.9a2.49 2.49 0 0 0-1.1 1.9v3M121.4 126.2a1.83 1.83 0 0 0 .2 1.6l.4 .2M121.4 126.2l.3 .1M121.5 138.9a.83 .83 0 0 0-.7 1.3M121.7 126.3l.9-.5a.65 .65 0 0 1 .7-.1 .65 .65 0 0 1 .3 .7v1.1a2.02 2.02 0 0 1-1.5 .6l-.4-.5zM121.7 138.7a1.98 1.98 0 0 0-.9 1.7M122.4 125.2l1.8-1.1h.8l.8 .5v.7l-1.8 1"/>
<path d="M122.4 139.6a.66 .66 0 0 1 .9-.3 .66 .66 0 0 1 .3 .9 1.37 1.37 0 0 1-1.6 1.3 1.37 1.37 0 0 1 .4-1.9zM122.5 126.5l.5-.2a.81 .81 0 0 1 .1 .8 .81 .81 0 0 1-.8 .5l-.1-.4zM123.1 139.8a.83 .83 0 0 0-.7 1.2M123.1 139.8l.1 .5M123.1 139.8l-.4 .1 .5 .4M123.3 125.2l.8-.4a.3 .3 0 0 1 .3 0 .3 .3 0 0 1 .2 .3 .67 .67 0 0 1-.7 .5 .67 .67 0 0 1-.6-.4zM123.3 127.6v2.8a2.33 2.33 0 0 1-1 1.8l-6.7 3.8M123.4 139.2l-1-.6a1.58 1.58 0 0 0-1.4 2.4l1 .6M123.6 127.4l.5-.1a.3 .3 0 0 1 .3 0 .3 .3 0 0 1 .2 .3M123.6 139.9a.67 .67 0 0 0-.4-.8 .67 .67 0 0 0-.8 .4 1.4 1.4 0 0 0-.4 2.1l.7-.1M124.2 128.8v.2l-.9 .5M124.2 126.6h.8l.8 .5v.6l-1.8 1"/>
<path d="M124.2 126.4l-.6 .4M124.2 126.4v.2M124.2 126.6l-.6 .3M124.2 128.8l-.9 .6M124.6 127.6a.78 .78 0 0 1-1.3 .3M124.6 125.2l-.5-.1-.8 .3M124.6 127.6l-.5-.1-.8 .3M125.4 129.4h.1M125.8 129.5a.85 .85 0 0 1 .6-1.3 .86 .86 0 0 0-.6 1.4M125.8 129.6h.1M125.8 128.2l.5-.1a.86 .86 0 0 0-.7 1.4 .96 .96 0 0 1 .2-1.3zM125.8 124.8l.4 .3"/>
<path d="M125.8 125.1l-1.9 1.1 .3 .2M125.8 127.5l-1.9 1.1 .3 .2M126.1 129.8h.1M126.2 128.1l-.2-.1a.91 .91 0 0 0-.6 1.4M126.2 121.6v3.5h3v-3.5M126.2 121.6h3M126.2 128.2v-.1a.79 .79 0 0 0-.8 .4 .79 .79 0 0 0 0 .9M126.3 128.1h.1M126.4 128.2h.1M126.6 128.3a.86 .86 0 0 0-.6 1.4h-.1M126.6 128.3a.84 .84 0 0 0-.7 1.3M126.6 128.3h.1"/>
<path d="M126.8 128.4a.86 .86 0 0 0-.6 1.4M126.8 130.2h.1M126.9 129.1l.4-.3h.2a.86 .86 0 0 0-.6 1.4l-.2-.6zM127 128.5a.85 .85 0 0 0-.7 1.4 .82 .82 0 0 1 .7-1.3M127 128.5h.1M127 130.3h.1M127.1 128.7a.84 .84 0 0 0-.6 1.3M127.2 128.6a.85 .85 0 0 0-.8 .5 .85 .85 0 0 0 .1 .9M127.2 130.4h.1M127.2 129l.5-.1a.86 .86 0 0 0-.7 1.4l-.1-.5zM127.4 128.8a.84 .84 0 0 0-.7 1.3M127.4 128.7a.85 .85 0 0 0-.8 .5 .85 .85 0 0 0 .1 .9"/>
<path d="M127.4 130.5h.1M127.4 129.1l.5-.1a.86 .86 0 0 0-.7 1.4l-.2-.5zM127.7 130.7h.1M127.9 130.8a.87 .87 0 0 1 .7-1.3 .8 .8 0 0 0-.8 .4 .8 .8 0 0 0 .1 .9M128 129.1l.1 .1a.86 .86 0 0 0-.7 1.3M128 129.2a.82 .82 0 0 0-.6 1.3M128.1 130.9h.1M128.2 129.2v.1a.86 .86 0 0 0-.6 1.3h-.1M128.2 129.3a.82 .82 0 0 0-.6 1.3M128.2 131h.1M128.4 129.3v.1a.86 .86 0 0 0-.7 1.3M128.4 129.4a.82 .82 0 0 0-.7 1.3"/>
<path d="M128.4 131.1h.1M128.5 130l.4-.3 .2 .1a.86 .86 0 0 0-.7 1.3l-.1-.5zM128.6 131.2h.1M128.8 129.6a.84 .84 0 0 0-.7 1.3M128.8 129.5a.83 .83 0 0 0-.8 .5 .83 .83 0 0 0 .1 .9M128.9 129.6a.83 .83 0 0 0-.6 1.4 .85 .85 0 0 1 .6-1.3M128.9 129.6h.1M129.3 129.9a.83 .83 0 0 0-.7 1.3M129.3 129.9h.1M129.3 129.9a.86 .86 0 0 0-.7 1.3M129.6 130.1a.83 .83 0 0 0-.6 1.3M129.6 130.1h.1"/>
<path d="M129.6 130.1a.88 .88 0 0 0-.7 1.2 .82 .82 0 0 1-.2-.8 .82 .82 0 0 1 .8-.5 .83 .83 0 0 0-.8 .4 .83 .83 0 0 0 .1 .9M129.9 129.9a2.1 2.1 0 0 0-1 1.7M130.7 130.7a.62 .62 0 0 1 .8-.2 .62 .62 0 0 1 .3 .8 1.47 1.47 0 0 1-1.6 1.5 1.23 1.23 0 0 1 .3-1.8zM130.7 131.2h.1M130.7 131.2l-.2 .4M130.7 131.2l.6 .4M130.8 131.1h.5M130.9 132.2h-.4M130.9 132.2l-.5-.3 .1 .3M131.3 131.1a.81 .81 0 0 0-.8 1.1M131.3 131.1v.5M131.3 131.6l-.4 .6"/>
<path d="M131.5 130.4l-1-.5a1.57 1.57 0 0 0-1.3 2.4l.9 .5M131.8 131.1a.69 .69 0 0 0-.6-.8 .69 .69 0 0 0-.8 .5l-.5 .9a.69 .69 0 0 0 0 .9 .69 .69 0 0 0 .9 .1M120.7 140.1h.1M122.2 140.7l.2 .3M122.2 140.5l.7 .4M122.9 140.9l-.5 .1M123.2 140.3l-.3 .6M80.1 167.6l2.4-1.6 .8-.3a9.7 9.7 0 0 1-3.5 2.6l-.1-.1zM82.5 167.9l1.9-1.6 1.2-.6a1.69 1.69 0 0 1-1 1.1l-1.7 1.3-.7 .2zM91.5 161.3l2-1.6 1.3-.7a2.24 2.24 0 0 1-1.3 1.4l-1.5 1-.7 .3z"/>
</g>
<g font-size="6.1">
<text x="127.2" y="24.7">7</text>
<text x="130.9" y="52.6">6</text>
<text x="128.4" y="72.2">5</text>
<text x="149.2" y="98.8">2</text>
<text x="151.9" y="123.4">4</text>
<text x="151.9" y="142.3">3</text>
<text x="143.3" y="156.5">8</text>
<text x="139.3" y="177.9">1</text>
</g>
<text font-size="5.6" x="168.4" y="183.2">SHERBROOKE</text>
<text font-size="5.3" x="160.6" y="178.4">UNIVERSITÉ DE</text>
<g font-size="4.2">
<text x="187.5" y="31.9">2</text>
<text x="202.2" y="31.9">Nema17</text>
<text x="258" y="31.9">1</text>
<text x="187.5" y="46.5">4</text>
<text x="202.2" y="46.5">M3x6mm_insert</text>
<text x="258" y="46.5">2</text>
<text x="187.5" y="53.5">5</text>
<text x="202.2" y="53.5">5_to_8_mm_coupler</text>
<text x="258" y="53.5">1</text>
<text x="187.5" y="61.2">6</text>
<text x="202.2" y="61.2">8mm_leadscrew</text>
<text x="258" y="61.2">1</text>
<text x="187.5" y="68.5">7</text>
<text x="202.2" y="68.5">8mm_rod</text>
<text x="258" y="68.5">1</text>
<text x="187.5" y="75.9">8</text>
<text x="202.2" y="75.9">LimitSwitch</text>
<text x="258" y="75.9">1</text>
</g>
<g font-size="3.5">
<text x="186" y="15.5">No.</text>
<text x="213.7" y="15.5">COMPONENT</text>
<text x="255.6" y="15.5">QTY</text>
<text x="187.7" y="24">1</text>
<text x="202.2" y="24">SupportMoteurZ**</text>
<text x="258.2" y="24">1</text>
<text x="187.7" y="39">3</text>
<text x="202.2" y="39">M3 x 12mm Screw</text>
<text x="258.2" y="39">4</text>
<text x="195.2" y="160.1">** 2 configurations exist for this assembly :</text>
<text x="195.2" y="163.7">- Default</text>
<text x="195.2" y="167.2">- Symmetry</text>
</g>
<g font-size="3.2">
<text x="43.6" y="189.7">NAME:</text>
<text x="68.4" y="190.4">MIXUS</text>
<text x="100.1" y="190.3">DATE:</text>
<text x="157.3" y="189.8">PROJECT:</text>
<text x="189.9" y="189.8">SESSION PROJECT - S4</text>
<text x="43.6" y="197.3">SCALE :</text>
<text x="63.2" y="197.3">1 : 2</text>
<text x="100.1" y="197.2">QTY:</text>
<text x="123.3" y="197.2">1</text>
<text x="157.3" y="197.2">TITLE:</text>
<text x="188.8" y="197.1">SUBASS_Z_MOTOR_BRACKET</text>
<text x="182.1" y="203.8">FORMAT:</text>
<text x="200.5" y="203.8">A</text>
<text x="208.6" y="203.8">NO DRAWING:</text>
<text x="245.5" y="203.7">1/1</text>
<text x="43.6" y="204">MATERIAL :</text>
<text x="96.2" y="204">MULTIPLE</text>
</g>
<g font-size="3.1">
<text x="212.9" y="178.8">FACULTÉ DE GÉNIE</text>
<text x="212.9" y="183.1">DÉPARTEMENT GÉNIE ROBOTIQUE</text>
<text x="123.7" y="189.9">16/04/2021</text>
</g>
<text font-size="3" x="14" y="213.5">SOLIDWORKS Educational Product. For Instructional Use Only.</text>
</svg>
